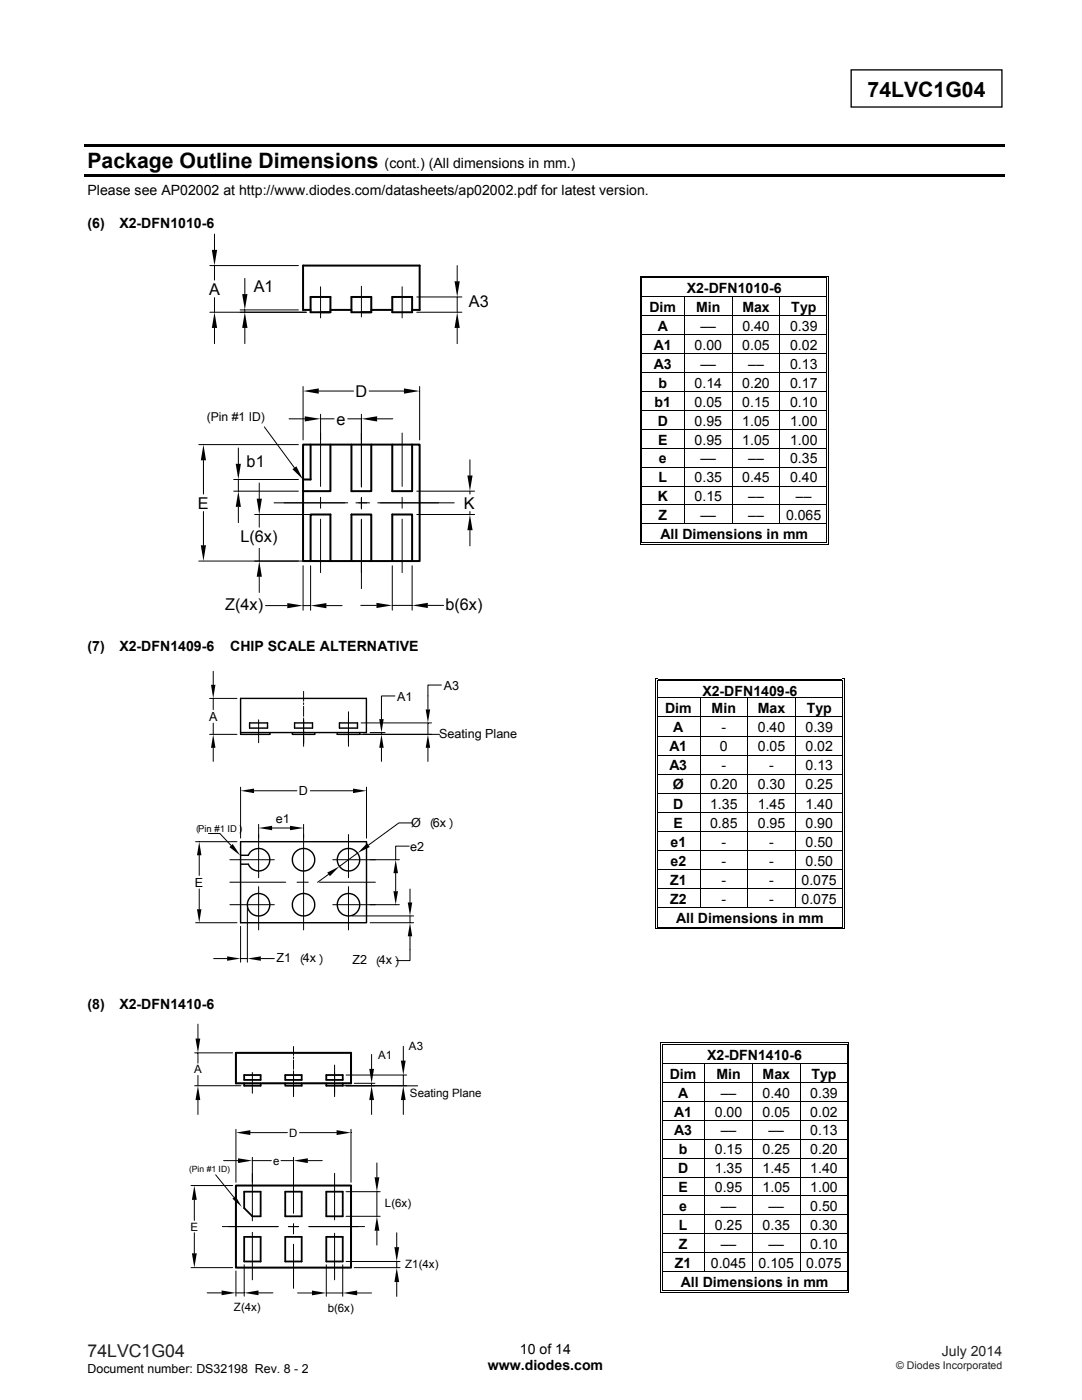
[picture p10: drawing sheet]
<svg xmlns="http://www.w3.org/2000/svg" width="216mm" height="279mm" viewBox="0 0 216 279" stroke-linecap="round" stroke-linejoin="round" font-family="sans-serif">
<path d="M169.8 13.9h30.1v7.5h-30.1z" fill="none" stroke="#000" stroke-width=".26"/>
<path d="M16.9 28.7h183.7v.6h-183.7zM16.9 34.8h183.7v.5h-183.7z" fill="#000"/>
<g fill="#fff">
<path d="M128.2 55.6h36.7v3.6h-36.7z"/>
<path d="M128.6 55.6h35.8v3.6h-35.8z"/>
</g>
<path d="M127.7 55.1h.1v.5h-.1zM127.7 55.1h.5v.1h-.5zM128 55.4h.2v.2h-.2z" fill="#000"/>
<path d="M128.2 55.1h36.7M128.2 55.5h36.7" fill="none" stroke="#000" stroke-width=".2"/>
<path d="M128.2 55.6h36.7z" fill="#fff"/>
<path d="M164.9 55.1h.5v.1h-.5zM164.9 55.4h.2v.2h-.2zM165.2 55.1h.2v.5h-.2z" fill="#000"/>
<path d="M127.8 55.6v3.6M128.1 55.6v3.6M165 55.6v3.6M165.3 55.6v3.6" fill="none" stroke="#000" stroke-width=".2"/>
<g fill="#fff">
<path d="M128.2 59.4h8.3v3.5h-8.3z"/>
<path d="M128.6 59.4h7.3v3.5h-7.3z"/>
<path d="M136.7 59.4h9.3v3.5h-9.3z"/>
<path d="M137.3 59.4h8.1v3.5h-8.1z"/>
<path d="M146.2 59.4h9.3v3.5h-9.3z"/>
<path d="M146.8 59.4h8.1v3.5h-8.1z"/>
</g>
<path d="M127.7 59.2h.1v.2h-.1zM128 59.2h.2v.2h-.2zM164.9 59.2h.2v.2h-.2zM165.2 59.2h.2v.2h-.2z" fill="#000"/>
<path d="M127.8 59.4v3.5M128.1 59.4v3.5M128.2 59.3h36.7M136.6 59.4v3.5M146.1 59.4v3.5M155.6 59.4v3.5M165 59.4v3.5M165.3 59.4v3.5" fill="none" stroke="#000" stroke-width=".2"/>
<g fill="#fff">
<path d="M128.2 63.1h8.3v3.6h-8.3z"/>
<path d="M128.6 63.1h7.3v3.6h-7.3z"/>
<path d="M136.7 63.1h9.3v3.6h-9.3z"/>
<path d="M137.3 63.1h8.1v3.6h-8.1z"/>
<path d="M146.2 63.1h9.3v3.6h-9.3z"/>
<path d="M146.8 63.1h8.1v3.6h-8.1z"/>
</g>
<path d="M127.7 62.9h.1v.2h-.1zM127.7 66.7h.1v.2h-.1zM128 62.9h.2v.2h-.2zM128 66.7h.2v.2h-.2zM164.9 62.9h.2v.2h-.2zM164.9 66.7h.2v.2h-.2zM165.2 62.9h.2v.2h-.2zM165.2 66.7h.2v.2h-.2z" fill="#000"/>
<g fill="none" stroke="#000" stroke-width=".2">
<path d="M127.8 63.1v3.6M127.8 66.9v3.6M128.1 63.1v3.6M128.1 66.9v3.6M128.2 63h36.7M128.2 66.8h36.7M136.6 63.1v3.6M136.6 66.9v3.6M146.1 63.1v3.6M146.1 66.9v3.6M155.6 63.1v3.6M155.6 66.9v3.6"/>
<path d="M165 63.1v3.6M165 66.9v3.6M165.3 63.1v3.6M165.3 66.9v3.6"/>
</g>
<g fill="#fff">
<path d="M128.2 70.7h8.3v3.6h-8.3z"/>
<path d="M128.6 70.7h7.3v3.6h-7.3z"/>
<path d="M136.7 70.7h9.3v3.6h-9.3z"/>
<path d="M137.3 70.7h8.1v3.6h-8.1z"/>
<path d="M146.2 70.7h9.3v3.6h-9.3z"/>
<path d="M146.8 70.7h8.1v3.6h-8.1z"/>
</g>
<g fill="#000">
<path d="M127.7 70.5h.1v.2h-.1zM127.7 74.3h.1v.1h-.1zM127.7 78h.1v.2h-.1zM128 70.5h.2v.2h-.2zM128 74.3h.2v.1h-.2zM128 78h.2v.2h-.2zM164.9 70.5h.2v.2h-.2zM164.9 74.3h.2v.1h-.2zM164.9 78h.2v.2h-.2zM165.2 70.5h.2v.2h-.2zM165.2 74.3h.2v.1h-.2zM165.2 78h.2v.2h-.2z"/>
<path d="M127.7 81.8h.1v.2h-.1zM127.7 85.6h.1v.2h-.1zM127.7 89.4h.1v.1h-.1zM127.7 93.2h.1v.1h-.1zM127.7 96.9h.1v.2h-.1zM128 81.8h.2v.2h-.2zM128 85.6h.2v.2h-.2zM128 89.4h.2v.1h-.2zM128 93.2h.2v.1h-.2zM128 96.9h.2v.2h-.2zM164.9 81.8h.2v.2h-.2zM164.9 85.6h.2v.2h-.2z"/>
<path d="M164.9 89.4h.2v.1h-.2zM164.9 93.2h.2v.1h-.2zM164.9 96.9h.2v.2h-.2zM165.2 81.8h.2v.2h-.2zM165.2 85.6h.2v.2h-.2zM165.2 89.4h.2v.1h-.2zM165.2 93.2h.2v.1h-.2zM165.2 96.9h.2v.2h-.2z"/>
</g>
<g fill="none" stroke="#000" stroke-width=".2">
<path d="M127.8 70.7v3.6M127.8 74.4v3.6M127.8 78.2v3.6M128.1 70.7v3.6M128.1 74.4v3.6M128.1 78.2v3.6M128.2 70.6h36.7M128.2 74.4h36.7M128.2 78.1h36.7M136.6 70.7v3.6M136.6 74.4v3.6M136.6 78.2v3.6"/>
<path d="M146.1 70.7v3.6M146.1 74.4v3.6M146.1 78.2v3.6M155.6 70.7v3.6M155.6 74.4v3.6M155.6 78.2v3.6M165 70.7v3.6M165 74.4v3.6M165 78.2v3.6M165.3 70.7v3.6M165.3 74.4v3.6M165.3 78.2v3.6"/>
<path d="M127.8 82v3.6M127.8 85.8v3.6M127.8 89.5v3.7M127.8 93.3v3.6M127.8 97.1v3.6M128.1 82v3.6M128.1 85.8v3.6M128.1 89.5v3.7M128.1 93.3v3.6M128.1 97.1v3.6M128.2 81.9h36.7M128.2 85.7h36.7"/>
<path d="M128.2 89.5h36.7M128.2 93.2h36.7M128.2 97h36.7M136.6 82v3.6M136.6 85.8v3.6M136.6 89.5v3.7M136.6 93.3v3.6M136.6 97.1v3.6M146.1 82v3.6M146.1 85.8v3.6M146.1 89.5v3.7M146.1 93.3v3.6"/>
<path d="M146.1 97.1v3.6M155.6 82v3.6M155.6 85.8v3.6M155.6 89.5v3.7M155.6 93.3v3.6M155.6 97.1v3.6M165 82v3.6M165 85.8v3.6M165 89.5v3.7M165 93.3v3.6M165 97.1v3.6M165.3 82v3.6"/>
<path d="M165.3 85.8v3.6M165.3 89.5v3.7M165.3 93.3v3.6M165.3 97.1v3.6"/>
</g>
<g fill="#fff">
<path d="M128.2 100.9h8.3v3.6h-8.3z"/>
<path d="M128.6 100.9h7.3v3.6h-7.3z"/>
<path d="M136.7 100.9h9.3v3.6h-9.3z"/>
<path d="M137.3 100.9h8.1v3.6h-8.1z"/>
<path d="M146.2 100.9h9.3v3.6h-9.3z"/>
<path d="M146.8 100.9h8.1v3.6h-8.1z"/>
</g>
<g fill="#000">
<path d="M127.7 100.7h.1v.2h-.1zM127.7 104.5h.1v.1h-.1zM127.7 108.6h.5v.2h-.5zM128 100.7h.2v.2h-.2zM128 104.5h.2v.1h-.2zM128 108.3h.2v.1h-.2zM164.9 100.7h.2v.2h-.2zM164.9 104.5h.2v.1h-.2zM164.9 108.6h.5v.2h-.5zM164.9 108.3h.2v.1h-.2zM165.2 100.7h.2v.2h-.2zM165.2 104.5h.2v.1h-.2z"/>
<path d="M165.2 108.3h.2v.5h-.2z"/>
</g>
<g fill="none" stroke="#000" stroke-width=".2">
<path d="M127.8 100.9v3.6M127.8 104.6v4.2M128.1 100.9v3.6M128.1 104.6v3.7M128.2 100.8h36.7M128.2 104.6h36.7M128.2 108.7h36.7M128.2 108.4h36.7M136.6 100.9v3.6M146.1 100.9v3.6M155.6 100.9v3.6M165 100.9v3.6"/>
<path d="M165 104.6v3.7M165.3 100.9v3.6M165.3 104.6v3.7"/>
</g>
<g fill="#fff">
<path d="M131.3 136h36.7v3.2h-36.7z"/>
<path d="M131.7 136h35.9v3.2h-35.9z"/>
</g>
<path d="M130.8 135.4h.2v.6h-.2zM130.8 135.4h.5v.2h-.5zM131.1 135.8h.2v.2h-.2zM131.1 135.8h.2v.1h-.2z" fill="#000"/>
<path d="M131.3 135.5h36.7M131.3 135.8h36.7" fill="none" stroke="#000" stroke-width=".2"/>
<path d="M131.3 135.9l36.7 .1z" fill="#fff"/>
<path d="M168 135.4h.5v.2h-.5zM168 135.8h.2v.2h-.2zM168 135.8h.2v.1h-.2zM168.3 135.4h.2v.6h-.2z" fill="#000"/>
<path d="M130.9 136v3.2M131.2 136v3.2M168.1 136v3.2M168.4 136v3.2" fill="none" stroke="#000" stroke-width=".2"/>
<g fill="#fff">
<path d="M131.3 139.4h8.3v3.6h-8.3z"/>
<path d="M131.7 139.4h7.3v3.6h-7.3z"/>
<path d="M139.8 139.4h9.3v3.6h-9.3z"/>
<path d="M140.4 139.4h8.1v3.6h-8.1z"/>
<path d="M149.3 139.4h9.3v3.6h-9.3z"/>
<path d="M149.9 139.4h8.1v3.6h-8.1z"/>
</g>
<path d="M130.8 139.2h.2v.2h-.2zM131.1 139.2h.2v.2h-.2zM168 139.2h.2v.2h-.2zM168.3 139.2h.2v.2h-.2z" fill="#000"/>
<path d="M130.9 139.4v3.6M131.2 139.4v3.6M131.3 139.3h36.7M139.7 139.4v3.6M149.2 139.4v3.6M158.7 139.4v3.6M168.1 139.4v3.6M168.4 139.4v3.6" fill="none" stroke="#000" stroke-width=".2"/>
<g fill="#fff">
<path d="M131.3 143.2h8.3v3.6h-8.3z"/>
<path d="M131.7 143.2h7.3v3.6h-7.3z"/>
<path d="M139.8 143.2h9.3v3.6h-9.3z"/>
<path d="M140.4 143.2h8.1v3.6h-8.1z"/>
<path d="M149.3 143.2h9.3v3.6h-9.3z"/>
<path d="M149.9 143.2h8.1v3.6h-8.1z"/>
</g>
<g fill="#000">
<path d="M130.8 143h.2v.2h-.2zM130.8 146.8h.2v.2h-.2zM130.8 150.6h.2v.2h-.2zM130.8 154.4h.2v.2h-.2zM130.8 158.2h.2v.2h-.2zM131.1 143h.2v.2h-.2zM131.1 146.8h.2v.2h-.2zM131.1 150.6h.2v.2h-.2zM131.1 154.4h.2v.2h-.2zM131.1 158.2h.2v.2h-.2zM168 143h.2v.2h-.2zM168 146.8h.2v.2h-.2z"/>
<path d="M168 150.6h.2v.2h-.2zM168 154.4h.2v.2h-.2zM168 158.2h.2v.2h-.2zM168.3 143h.2v.2h-.2zM168.3 146.8h.2v.2h-.2zM168.3 150.6h.2v.2h-.2zM168.3 154.4h.2v.2h-.2zM168.3 158.2h.2v.2h-.2z"/>
</g>
<g fill="none" stroke="#000" stroke-width=".2">
<path d="M130.9 143.2v3.6M130.9 147v3.6M130.9 150.8v3.6M130.9 154.6v3.6M130.9 158.4v3.7M131.2 143.2v3.6M131.2 147v3.6M131.2 150.8v3.6M131.2 154.6v3.6M131.2 158.4v3.7M131.3 143.1h36.7M131.3 146.9h36.7"/>
<path d="M131.3 150.7h36.7M131.3 154.5h36.7M131.3 158.3h36.7M139.7 143.2v3.6M139.7 147v3.6M139.7 150.8v3.6M139.7 154.6v3.6M139.7 158.4v3.7M149.2 143.2v3.6M149.2 147v3.6M149.2 150.8v3.6M149.2 154.6v3.6"/>
<path d="M149.2 158.4v3.7M158.7 143.2v3.6M158.7 147v3.6M158.7 150.8v3.6M158.7 154.6v3.6M158.7 158.4v3.7M168.1 143.2v3.6M168.1 147v3.6M168.1 150.8v3.6M168.1 154.6v3.6M168.1 158.4v3.7M168.4 143.2v3.6"/>
<path d="M168.4 147v3.6M168.4 150.8v3.6M168.4 154.6v3.6M168.4 158.4v3.7"/>
</g>
<g fill="#fff">
<path d="M131.3 162.2h8.3v3.7h-8.3z"/>
<path d="M131.7 162.2h7.3v3.7h-7.3z"/>
<path d="M139.8 162.2h9.3v3.7h-9.3z"/>
<path d="M140.4 162.2h8.1v3.7h-8.1z"/>
<path d="M149.3 162.2h9.3v3.7h-9.3z"/>
<path d="M149.9 162.2h8.1v3.7h-8.1z"/>
</g>
<path d="M130.8 162.1h.2v.1h-.2zM130.8 165.9h.2v.1h-.2zM131.1 162.1h.2v.1h-.2zM131.1 165.9h.2v.1h-.2zM168 162.1h.2v.1h-.2zM168 165.9h.2v.1h-.2zM168.3 162.1h.2v.1h-.2zM168.3 165.9h.2v.1h-.2z" fill="#000"/>
<g fill="none" stroke="#000" stroke-width=".2">
<path d="M130.9 162.2v3.7M130.9 166v3.7M131.2 162.2v3.7M131.2 166v3.7M131.3 162.1h36.7M131.3 165.9h36.7M139.7 162.2v3.7M139.7 166v3.7M149.2 162.2v3.7M149.2 166v3.7M158.7 162.2v3.7M158.7 166v3.7"/>
<path d="M168.1 162.2v3.7M168.1 166v3.7M168.4 162.2v3.7M168.4 166v3.7"/>
</g>
<g fill="#fff">
<path d="M131.3 169.8h8.3v3.7h-8.3z"/>
<path d="M131.7 169.8h7.3v3.7h-7.3z"/>
<path d="M139.8 169.8h9.3v3.7h-9.3z"/>
<path d="M140.4 169.8h8.1v3.7h-8.1z"/>
<path d="M149.3 169.8h9.3v3.7h-9.3z"/>
<path d="M149.9 169.8h8.1v3.7h-8.1z"/>
</g>
<path d="M130.8 169.7h.2v.1h-.2zM131.1 169.7h.2v.1h-.2zM168 169.7h.2v.1h-.2zM168.3 169.7h.2v.1h-.2z" fill="#000"/>
<path d="M130.9 169.8v3.7M131.2 169.8v3.7M131.3 169.8h36.7M139.7 169.8v3.7M149.2 169.8v3.7M158.7 169.8v3.7M168.1 169.8v3.7M168.4 169.8v3.7" fill="none" stroke="#000" stroke-width=".2"/>
<g fill="#fff">
<path d="M131.3 173.7h8.3v3.6h-8.3z"/>
<path d="M131.7 173.7h7.3v3.6h-7.3z"/>
<path d="M139.8 173.7h9.3v3.6h-9.3z"/>
<path d="M140.4 173.7h8.1v3.6h-8.1z"/>
<path d="M149.3 173.7h9.3v3.6h-9.3z"/>
<path d="M149.9 173.7h8.1v3.6h-8.1z"/>
</g>
<path d="M130.8 173.5h.2v.2h-.2zM131.1 173.5h.2v.2h-.2zM168 173.5h.2v.2h-.2zM168.3 173.5h.2v.2h-.2z" fill="#000"/>
<path d="M130.9 173.7v3.6M131.2 173.7v3.6M131.3 173.6h36.7M139.7 173.7v3.6M149.2 173.7v3.6M158.7 173.7v3.6M168.1 173.7v3.6M168.4 173.7v3.6" fill="none" stroke="#000" stroke-width=".2"/>
<g fill="#fff">
<path d="M131.3 177.5h8.3v3.6h-8.3z"/>
<path d="M131.7 177.5h7.3v3.6h-7.3z"/>
<path d="M139.8 177.5h9.3v3.6h-9.3z"/>
<path d="M140.4 177.5h8.1v3.6h-8.1z"/>
<path d="M149.3 177.5h9.3v3.6h-9.3z"/>
<path d="M149.9 177.5h8.1v3.6h-8.1z"/>
</g>
<g fill="#000">
<path d="M130.8 177.3h.2v.2h-.2zM131.1 177.3h.2v.2h-.2zM168 177.3h.2v.2h-.2zM168.3 177.3h.2v.2h-.2zM130.8 181.1h.2v.2h-.2zM130.8 185.3h.5v.1h-.5zM131.1 181.1h.2v.2h-.2zM131.1 184.9h.2v.2h-.2zM168 181.1h.2v.2h-.2zM168 185.3h.5v.1h-.5zM168 184.9h.2v.2h-.2zM168.3 181.1h.2v.2h-.2z"/>
<path d="M168.3 184.9h.2v.5h-.2z"/>
</g>
<g fill="none" stroke="#000" stroke-width=".2">
<path d="M130.9 177.5v3.6M131.2 177.5v3.6M131.3 177.4h36.7M139.7 177.5v3.6M149.2 177.5v3.6M158.7 177.5v3.6M168.1 177.5v3.6M168.4 177.5v3.6M130.9 181.3v4.1M131.2 181.3v3.6M131.3 181.2h36.7M131.3 185.4h36.7"/>
<path d="M131.3 185h36.7M168.1 181.3v3.6M168.4 181.3v3.6"/>
</g>
<g fill="#fff">
<path d="M132.2 208.6h36.8v3.6h-36.8z"/>
<path d="M132.7 208.6h35.8v3.6h-35.8z"/>
</g>
<path d="M131.7 208h.2v.6h-.2zM131.7 208h.5v.2h-.5zM132.1 208.4h.1v.2h-.1z" fill="#000"/>
<path d="M132.2 208.1h36.8M132.2 208.5h36.8" fill="none" stroke="#000" stroke-width=".2"/>
<path d="M132.2 208.6h36.8z" fill="#fff"/>
<path d="M169 208h.5v.2h-.5zM169 208.4h.1v.2h-.1zM169.3 208h.2v.6h-.2z" fill="#000"/>
<path d="M131.8 208.6v3.6M132.2 208.6v3.6M169 208.6v3.6M169.4 208.6v3.6" fill="none" stroke="#000" stroke-width=".2"/>
<g fill="#fff">
<path d="M132.2 212.3h8.3v3.6h-8.3z"/>
<path d="M132.7 212.3h7.2v3.6h-7.2z"/>
<path d="M140.7 212.3h9.4v3.6h-9.4z"/>
<path d="M141.3 212.3h8.2v3.6h-8.2z"/>
<path d="M150.2 212.3h9.4v3.6h-9.4z"/>
<path d="M150.9 212.3h8.1v3.6h-8.1z"/>
</g>
<path d="M131.7 212.2h.2v.1h-.2zM132.1 212.2h.1v.1h-.1zM169 212.2h.1v.1h-.1zM169.3 212.2h.2v.1h-.2z" fill="#000"/>
<path d="M131.8 212.3v3.6M132.2 212.3v3.6M132.2 212.3h36.8M140.6 212.3v3.6M150.2 212.3v3.6M159.7 212.3v3.6M169 212.3v3.6M169.4 212.3v3.6" fill="none" stroke="#000" stroke-width=".2"/>
<g fill="#fff">
<path d="M132.2 216.1h8.3v3.6h-8.3z"/>
<path d="M132.7 216.1h7.2v3.6h-7.2z"/>
<path d="M140.7 216.1h9.4v3.6h-9.4z"/>
<path d="M141.3 216.1h8.2v3.6h-8.2z"/>
<path d="M150.2 216.1h9.4v3.6h-9.4z"/>
<path d="M150.9 216.1h8.1v3.6h-8.1z"/>
</g>
<path d="M131.7 215.9h.2v.2h-.2zM131.7 219.7h.2v.2h-.2zM132.1 215.9h.1v.2h-.1zM132.1 219.7h.1v.2h-.1zM169 215.9h.1v.2h-.1zM169 219.7h.1v.2h-.1zM169.3 215.9h.2v.2h-.2zM169.3 219.7h.2v.2h-.2z" fill="#000"/>
<g fill="none" stroke="#000" stroke-width=".2">
<path d="M131.8 216.1v3.6M131.8 219.9v3.6M132.2 216.1v3.6M132.2 219.9v3.6M132.2 216h36.8M132.2 219.8h36.8M140.6 216.1v3.6M140.6 219.9v3.6M150.2 216.1v3.6M150.2 219.9v3.6M159.7 216.1v3.6M159.7 219.9v3.6"/>
<path d="M169 216.1v3.6M169 219.9v3.6M169.4 216.1v3.6M169.4 219.9v3.6"/>
</g>
<g fill="#fff">
<path d="M132.2 223.7h8.3v3.6h-8.3z"/>
<path d="M132.7 223.7h7.2v3.6h-7.2z"/>
<path d="M140.7 223.7h9.4v3.6h-9.4z"/>
<path d="M141.3 223.7h8.2v3.6h-8.2z"/>
<path d="M150.2 223.7h9.4v3.6h-9.4z"/>
<path d="M150.9 223.7h8.1v3.6h-8.1z"/>
</g>
<g fill="#000">
<path d="M131.7 223.5h.2v.2h-.2zM131.7 227.3h.2v.1h-.2zM131.7 231.1h.2v.1h-.2zM131.7 234.8h.2v.2h-.2zM131.7 238.6h.2v.2h-.2zM132.1 223.5h.1v.2h-.1zM132.1 227.3h.1v.1h-.1zM132.1 231.1h.1v.1h-.1zM132.1 234.8h.1v.2h-.1zM132.1 238.6h.1v.2h-.1zM169 223.5h.1v.2h-.1zM169 227.3h.1v.1h-.1z"/>
<path d="M169 231.1h.1v.1h-.1zM169 234.8h.1v.2h-.1zM169 238.6h.1v.2h-.1zM169.3 223.5h.2v.2h-.2zM169.3 227.3h.2v.1h-.2zM169.3 231.1h.2v.1h-.2zM169.3 234.8h.2v.2h-.2zM169.3 238.6h.2v.2h-.2zM131.7 242.4h.2v.1h-.2zM132.1 242.4h.1v.1h-.1zM169 242.4h.1v.1h-.1zM169.3 242.4h.2v.1h-.2z"/>
</g>
<g fill="none" stroke="#000" stroke-width=".2">
<path d="M131.8 223.7v3.6M131.8 227.4v3.7M131.8 231.2v3.6M131.8 235v3.6M131.8 238.8v3.6M132.2 223.7v3.6M132.2 227.4v3.7M132.2 231.2v3.6M132.2 235v3.6M132.2 238.8v3.6M132.2 223.6h36.8M132.2 227.4h36.8"/>
<path d="M132.2 231.1h36.8M132.2 234.9h36.8M132.2 238.7h36.8M140.6 223.7v3.6M140.6 227.4v3.7M140.6 231.2v3.6M140.6 235v3.6M140.6 238.8v3.6M150.2 223.7v3.6M150.2 227.4v3.7M150.2 231.2v3.6M150.2 235v3.6"/>
<path d="M150.2 238.8v3.6M159.7 223.7v3.6M159.7 227.4v3.7M159.7 231.2v3.6M159.7 235v3.6M159.7 238.8v3.6M169 223.7v3.6M169 227.4v3.7M169 231.2v3.6M169 235v3.6M169 238.8v3.6M169.4 223.7v3.6"/>
<path d="M169.4 227.4v3.7M169.4 231.2v3.6M169.4 235v3.6M169.4 238.8v3.6M131.8 242.5v3.6M132.2 242.5v3.6M132.2 242.5h36.8M140.6 242.5v3.6M150.2 242.5v3.6M159.7 242.5v3.6M169 242.5v3.6M169.4 242.5v3.6"/>
</g>
<g fill="#fff">
<path d="M132.2 246.3h8.3v3.6h-8.3z"/>
<path d="M132.7 246.3h7.2v3.6h-7.2z"/>
<path d="M140.7 246.3h9.4v3.6h-9.4z"/>
<path d="M141.3 246.3h8.2v3.6h-8.2z"/>
<path d="M150.2 246.3h9.4v3.6h-9.4z"/>
<path d="M150.9 246.3h8.1v3.6h-8.1z"/>
</g>
<path d="M131.7 246.1h.2v.2h-.2zM132.1 246.1h.1v.2h-.1zM169 246.1h.1v.2h-.1zM169.3 246.1h.2v.2h-.2z" fill="#000"/>
<path d="M131.8 246.3v3.6M132.2 246.3v3.6M132.2 246.2h36.8M140.6 246.3v3.6M150.2 246.3v3.6M159.7 246.3v3.6M169 246.3v3.6M169.4 246.3v3.6" fill="none" stroke="#000" stroke-width=".2"/>
<g fill="#fff">
<path d="M132.2 250.1h8.3v3.6h-8.3z"/>
<path d="M132.7 250.1h7.2v3.6h-7.2z"/>
<path d="M140.7 250.1h9.4v3.6h-9.4z"/>
<path d="M141.3 250.1h8.2v3.6h-8.2z"/>
<path d="M150.2 250.1h9.4v3.6h-9.4z"/>
<path d="M150.9 250.1h8.1v3.6h-8.1z"/>
</g>
<g fill="#000">
<path d="M131.7 249.9h.2v.2h-.2zM131.7 253.7h.2v.2h-.2zM131.7 257.8h.5v.2h-.5zM132.1 249.9h.1v.2h-.1zM132.1 253.7h.1v.2h-.1zM132.1 257.5h.1v.2h-.1zM169 249.9h.1v.2h-.1zM169 253.7h.1v.2h-.1zM169 257.8h.5v.2h-.5zM169 257.5h.1v.2h-.1zM169.3 249.9h.2v.2h-.2zM169.3 253.7h.2v.2h-.2z"/>
<path d="M169.3 257.5h.2v.5h-.2z"/>
</g>
<g fill="none" stroke="#000" stroke-width=".2">
<path d="M41.9 53h17.6M42.8 46.7v3.2M42.8 53v2.9M42.8 59.4v2.9M48.9 55.6v3.1M64 57.2v6.2M72.1 57.1v6.1M80.2 57.2v6.2M83.2 59.3h9M91.2 53v3.1M91.2 59.3v3M41.9 62.3h19.3"/>
<path d="M42.8 65.4v3.2M47.9 61.8h11.6M48.9 61.8v.5M48.9 65.4v3.2M60.5 77.1v10.7M63.6 78h6.9M73.7 78h6.9M83.2 62.3h9M83.7 77.1v10.7M91.2 65.4v3.2M39.7 88.7h19.8M40.6 91.9v6.7"/>
<path d="M46.6 98h12.9M46.6 95.7h12.9M47.6 89.4v3.2M47.6 95.7v2.3M51.7 96.4v3.1M52.7 85.2l6.1 8.2M57.7 83.6h3.1M64 99.3v2.1M64 82.7v14.4M64 83.6h2.7M69.4 83.6h2.7M72.1 99.3v2.3"/>
<path d="M72.1 82.7v14.5M75.2 83.6h3.2M80.2 86.4v10.7M80.2 99.3v2.1M83.2 98h11.5M93.8 91.8v3.1M93.8 98v.6M39.7 112h23.5M40.6 102.1v6.7M47.6 101.2v3.1M50.8 102.7h12.2M51.7 102.7v2.5"/>
<path d="M51.7 109.4v2.6M51.7 115.1v3.1M54.7 100.4h14.7M60.5 112.9v8.9M62 112.9v8.9M64 103.6v10.7M71 100.4h2.7M72.1 103.6v13.9M75.4 100.4h15.2M78.3 112.9v8.9M80.2 103.6v10.7M82.2 112.9v8.9"/>
<path d="M83.2 102.7h11.5M93.8 102.1v.6M93.8 105.8v3.1M41.8 139.4h5.5M42.5 134v2.7M42.5 139.4v2.2M53 120.9h4.3M60.5 120.9h1.5M60.6 138v1.9M65.1 120.9h3.2M72 120.8h3.1M78.3 120.8h3.9"/>
<path d="M78.8 138.9h-2.7v4.6M85.4 120.8h3.1M88.1 136.7h-2.7v4.9M41.8 146.6h5.5M42.5 144.3v2.3M42.5 149.2v2.8M48 157.1v10.2M50.7 157.8h8.5M51.6 143.7v4.5M60.6 140.3v.3M60.6 140.9v2.1M60.6 143.3v5.6"/>
<path d="M61.9 157.8h8.5M69.5 142v6.9M71.8 146.6h15.9M72.1 144.3h14M73.1 157.1v10.2M73.9 146.2h2.9M76.1 146.2v.4M76.1 149.2v2.8M85.4 144.3v2.3M85.4 149.2v2.8M39 168h8.3M39.8 170.7v4"/>
<path d="M39.8 177.4v4.1M41.6 166.3h2.3l2.2 2.4M45.9 176.1h11.1M45.9 171.6h8.8M51.6 164.5v10.7M51.6 177v8.6M54.3 165.2h3.6M59.3 176.1h2.2M60.6 164.5v21.1M63.8 176.1h11.1M65.6 174.5l-2.2 1.6M66.4 171.6h13.3"/>
<path d="M69.5 166.5v8.7M69.5 177v8.6M71.4 170.2l-3.7 2.7M79 174.3v3.6M81.7 168.9h-2.7v2.7M81.8 177.4v2.7M82.3 164.2h-2.7l-6.1 4.5M39 184.1h8.3M42.6 191.3h2.7M45.9 180.6h8.8M48 191.3h1.4M48 184.9v7.1"/>
<path d="M49.4 181.3v10.7M52 191.3h2.7M66.4 180.6h13.3M70.3 182.8h12.2M73.9 184.1h8.6M81.8 186.9v4.8h-2.7M81.8 182.8v1.4M38.8 216.7h9.3M38.8 210.1h7.6M39.5 204.4v2.9M39.5 210.1v2.1M39.5 214.6v2.1"/>
<path d="M39.5 219.5v2.9M50.4 214v4.2M58.6 208.9v1.7M58.6 210.9v.3M58.6 211.5v1.9M58.6 213.7v5.2M66.8 212.6v6.3M68.4 216.7h14.9M69 214.5h12.1M70.7 216.2h4.1M74.1 210.4v2.9M74.1 216.2v.5"/>
<path d="M74.1 219.5v2.9M80.5 208.8v2.9M80.5 214.5v2.2M80.5 219.5v2.9M38.1 236.6h8.3M38.8 239.5v4.1M43 234.5l3.7 4.5M44.6 231.6h2.9M47.1 225.4v10.5M50 226h7.3M50.4 231.6h3.7M50.4 231v12.6"/>
<path d="M56.1 231.6h2.5M58.6 231v11.1M59.8 226h7.4M61.4 231.6h2.9M66.8 234.2v9.3M69 237.8h6.9M70 225.4v10.5M75.2 232.1v2.9M75.2 237.8v4.9M38.1 253h8.3M38.8 246v4.1M41.3 258h2.9"/>
<path d="M44.4 244.8h11.1M47.1 253.6v5.1M47.1 258h1.6M48.7 252.4v6.3M50.4 245.9v9.5M51.6 258h2.9M57.5 244.8h2.1M58.6 244.2v2.1M58.6 248.3v8.8M59.4 258h2.9M61.6 244.8h11.1M65.1 252.4v6.3"/>
<path d="M65.1 258h3.3M66.8 246.1v9.3M68.4 252.4v6.3M69 242.7h6.9M69 251.8h10.8M70.7 253h9.1M71.3 258h2.8M75.2 245.6v2.9M79.2 246v2.9M79.2 251.8v1.2M79.2 255.9v2.8M131.8 250.1v3.6"/>
<path d="M131.8 253.9v4.1M132.2 250.1v3.6M132.2 253.9v3.6M132.2 250h36.8M132.2 253.8h36.8M132.2 257.9h36.8M132.2 257.6h36.8M140.6 250.1v3.6M150.2 250.1v3.6M159.7 250.1v3.6M169 250.1v3.6M169 253.9v3.6"/>
<path d="M169.4 250.1v3.6M169.4 253.9v3.6"/>
</g>
<g fill="#000">
<path d="M42.3 49.9h1l-.5 3.1zM48.3 58.7h1.1l-.5 3.1zM90.7 56.1h1l-.5 3.2zM42.8 62.3l.5 3.1h-1zM48.9 62.3l.5 3.1h-1.1zM60.5 78l3.1-.5v1.1zM80.6 77.5l3.1 .5-3.1 .6zM91.2 62.3l.5 3.1h-1zM40.6 88.7l.5 3.2h-1zM47 92.6h1.1l-.5 3.1zM51.2 99.5h1.1l-.6 3.2zM58.4 93.6l.7-.5 1.4 2.6z"/>
<path d="M60.8 83.1l3.2 .5-3.2 .5zM72.1 83.6l3.1-.5v1zM93.3 94.9h1l-.5 3.1zM40.1 108.8h1l-.5 3.2zM47.6 98l.5 3.2h-1.1zM51.7 112l.6 3.1h-1.1zM93.8 102.7l.5 3.1h-1zM42.1 136.7h.9l-.5 2.7zM57.3 120.4l3.2 .5-3.2 .5zM62 120.9l3.1-.5v1zM75.1 120.3l3.2 .5-3.2 .5zM82.2 120.8l3.2-.5v1z"/>
<path d="M42.5 146.6l.5 2.6h-.9zM48 157.8l2.7-.4v.9zM70.4 157.4l2.7 .4-2.7 .5zM76.1 146.6l.5 2.6h-.9zM75.7 143.5h.9l-.5 2.7zM85.4 146.6l.4 2.6h-.9zM84.9 141.6h.9l-.4 2.7zM39.8 168l.4 2.7h-.9zM45.8 169.1l.6-.7 1.5 2.3zM51.6 165.2l2.7-.4v.9zM57.9 164.8l2.7 .4-2.7 .5zM65.3 174.1l2.4-1.2-1.9 2z"/>
<path d="M73.3 168.3l.5 .7-2.4 1.2zM79 171.6l.4 2.7h-.9zM78.5 177.9h.9l-.4 2.7zM39.3 181.5h.9l-.4 2.7zM45.3 190.9l2.7 .4-2.7 .4zM49.4 191.3l2.6-.4v.8zM81.4 180.1h.9l-.5 2.7zM81.8 184.1l.5 2.8h-.9zM39.5 216.7l.5 2.8h-1zM39 207.3h1l-.5 2.8zM74.1 216.7l.5 2.8h-.9zM73.7 213.3h.9l-.5 2.9z"/>
<path d="M80.5 216.7l.4 2.8h-.9zM80 211.7h.9l-.4 2.8zM38.8 236.6l.5 2.9h-1zM46.4 239.2l.6-.5 1.3 2.2zM47.5 231.2l2.9 .4-2.9 .5zM47.1 226l2.9-.4v.9zM58.6 231.6l2.8-.4v.9zM67.2 225.6l2.8 .4-2.8 .5zM74.7 234.9h1l-.5 2.9zM38.3 250.1h1l-.5 2.9zM44.2 257.5l2.9 .5-2.9 .5zM48.7 258l2.9-.5v1z"/>
<path d="M62.3 257.6l2.8 .4-2.8 .5zM68.4 258l2.9-.4v.9zM75.2 242.7l.5 2.9h-1zM79.2 253l.5 2.9h-1zM78.7 248.9h1l-.5 2.9z"/>
</g>
<g fill="none" stroke="#000" stroke-width=".4">
<path d="M62 59.3h3.9v3h-3.9zM70.1 59.3h4v3h-4zM78.3 59.3h3.9v3h-3.9zM62 61.8h-1.5v-8.8h23.2v8.8h-1.5M65.9 61.8h4.2M74.1 61.8h4.2M60.5 88.7h23.2v23.3h-23.2zM62 88.7v7h-1.5M65.9 88.7v9.3h-5.4M70.1 88.7v9.3h4v-9.3M78.3 88.7v9.3h3.9v-9.3M65.9 112v-9.3h-3.9v9.3"/>
<path d="M70.1 112v-9.3h4v9.3M78.3 112v-9.3h3.9v9.3M47.1 210.1h22.9v6.1h-22.9zM47.1 236.6h22.9v16.4h-22.9z"/>
</g>
<path d="M48.7 214.5h3.3v1h-3.3zM48.7 216.2v.5h3.3v-.5M56.9 214.5h3.3v1h-3.3zM56.9 216.2v.5h3.3v-.5M65.1 214.5h3.3v1h-3.3zM65.1 216.2v.5h3.3v-.5M48.7 237.8h3.3v4.9h-1.6l-1.7-1.6zM56.9 237.8h3.3v4.9h-3.3zM65.1 237.8h3.3v4.9h-3.3zM48.7 246.8h3.3v5h-3.3zM56.9 246.8h3.3v5h-3.3zM65.1 246.8h3.3v5h-3.3z" fill="none" stroke="#000" stroke-width=".36"/>
<g fill="none" stroke="#000" stroke-width=".28">
<path d="M49.8 144.3h3.6v1h-3.6zM53.8 146.2v.4h-5.8v-7.2h25.1v6.8h-25.1M58.3 146.2v.4h4.5v-.4M58.8 144.3h3.6v1h-3.6zM67.3 146.2v.4h4.5v-.4M67.7 144.3h3.6v1h-3.6zM48 168h25.1v16.1h-25.1zM48 170.7h1.6a2.23 2.23 0 0 1 3.4-.9 2.23 2.23 0 0 1 0 3.5 2.23 2.23 0 0 1-3.4-.8h-1.6"/>
<circle cx="60.6" cy="171.6" r="2.24"/>
<circle cx="69.5" cy="171.6" r="2.25"/>
<circle cx="51.6" cy="180.6" r="2.25"/>
<circle cx="60.6" cy="180.6" r="2.25"/>
<circle cx="69.5" cy="180.6" r="2.25"/>
</g>
<g font-size="4.2">
<text x="173.1" y="19.3">74LVC1G04</text>
<text x="17.5" y="33.6">Package Outline Dimensions</text>
</g>
<text font-size="3.5" fill="#231f20" x="17.5" y="270.9">74LVC1G04</text>
<g font-size="3.2">
<text x="41.7" y="58.8">A</text>
<text x="50.7" y="58.3">A1</text>
<text x="93.6" y="61.3">A3</text>
<text x="70.9" y="79.2">D</text>
<text x="67.1" y="84.8">e</text>
<text x="49.2" y="93.2">b1</text>
<text x="39.5" y="101.5">E</text>
<text x="92.6" y="101.5">K</text>
<text x="48" y="108.2">L(6x)</text>
<text x="44.9" y="121.7">Z(4x)</text>
<text x="88.9" y="121.7">b(6x)</text>
</g>
<g font-size="2.8">
<text x="76.8" y="33.6">(cont.) (All dimensions in mm.)</text>
<text x="17.5" y="39">Please see AP02002 at http://www.diodes.com/datasheets/ap02002.pdf for latest version.</text>
<text x="17.5" y="45.5">(6)</text>
<text x="23.8" y="45.5">X2-DFN1010-6</text>
<text x="137" y="58.5">X2-DFN1010-6</text>
<text x="129.6" y="62.3">Dim</text>
<text x="138.9" y="62.3">Min</text>
<text x="148.1" y="62.3">Max</text>
<text x="157.9" y="62.3">Typ</text>
<text x="130.5" y="69.8">A1</text>
<text x="131.2" y="66.1">A</text>
<text x="138.6" y="69.8">0.00</text>
<text x="139.8" y="66.1">––</text>
<text x="148.1" y="69.8">0.05</text>
<text x="148.1" y="66.1">0.40</text>
<text x="157.6" y="69.8">0.02</text>
<text x="157.6" y="66.1">0.39</text>
<text x="130.5" y="73.6">A3</text>
<text x="131.4" y="77.4">b</text>
<text x="138.6" y="77.4">0.14</text>
<text x="139.8" y="73.6">––</text>
<text x="148.1" y="77.4">0.20</text>
<text x="149.3" y="73.6">––</text>
<text x="157.6" y="77.4">0.17</text>
<text x="157.6" y="73.6">0.13</text>
<text x="130.6" y="81.2">b1</text>
<text x="138.6" y="81.2">0.05</text>
<text x="148.1" y="81.2">0.15</text>
<text x="157.6" y="81.2">0.10</text>
<text x="131.2" y="84.9">D</text>
<text x="131.3" y="88.7">E</text>
<text x="138.6" y="84.9">0.95</text>
<text x="138.6" y="88.7">0.95</text>
<text x="148.1" y="84.9">1.05</text>
<text x="148.1" y="88.7">1.05</text>
<text x="157.6" y="84.9">1.00</text>
<text x="157.6" y="88.7">1.00</text>
<text x="131.5" y="92.5">e</text>
<text x="139.8" y="92.5">––</text>
<text x="149.3" y="92.5">––</text>
<text x="157.6" y="92.5">0.35</text>
<text x="131.2" y="100">K</text>
<text x="131.4" y="96.3">L</text>
<text x="138.6" y="100">0.15</text>
<text x="138.6" y="96.3">0.35</text>
<text x="148.1" y="96.3">0.45</text>
<text x="149.3" y="100">––</text>
<text x="157.6" y="96.3">0.40</text>
<text x="158.8" y="100">––</text>
<text x="131.4" y="103.8">Z</text>
<text x="131.8" y="107.6">All Dimensions in mm</text>
<text x="139.8" y="103.8">––</text>
<text x="149.3" y="103.8">––</text>
<text x="156.8" y="103.8">0.065</text>
<text x="17.5" y="129.9">(7)</text>
<text x="23.8" y="129.9">X2-DFN1409-6</text>
<text x="45.9" y="129.9">CHIP SCALE ALTERNATIVE</text>
<text x="132.7" y="142.3">Dim</text>
<text x="140.1" y="138.9">X2-DFN1409-6</text>
<text x="142" y="142.3">Min</text>
<text x="151.2" y="142.3">Max</text>
<text x="161" y="142.3">Typ</text>
<text x="133.6" y="149.9">A1</text>
<text x="134.3" y="146.1">A</text>
<text x="143.6" y="149.9">0</text>
<text x="144" y="146.1">-</text>
<text x="151.2" y="149.9">0.05</text>
<text x="151.2" y="146.1">0.40</text>
<text x="160.7" y="149.9">0.02</text>
<text x="160.7" y="146.1">0.39</text>
<text x="133.6" y="153.7">A3</text>
<text x="144" y="153.7">-</text>
<text x="153.5" y="153.7">-</text>
<text x="160.7" y="153.7">0.13</text>
<text x="134.3" y="157.5">Ø</text>
<text x="134.3" y="161.4">D</text>
<text x="141.7" y="161.4">1.35</text>
<text x="141.7" y="157.5">0.20</text>
<text x="151.2" y="161.4">1.45</text>
<text x="151.2" y="157.5">0.30</text>
<text x="160.7" y="161.4">1.40</text>
<text x="160.7" y="157.5">0.25</text>
<text x="134.4" y="165.2">E</text>
<text x="141.7" y="165.2">0.85</text>
<text x="151.2" y="165.2">0.95</text>
<text x="160.7" y="165.2">0.90</text>
<text x="133.8" y="169">e1</text>
<text x="133.8" y="172.8">e2</text>
<text x="144" y="169">-</text>
<text x="144" y="172.8">-</text>
<text x="153.5" y="172.8">-</text>
<text x="153.5" y="169">-</text>
<text x="160.7" y="172.8">0.50</text>
<text x="160.7" y="169">0.50</text>
<text x="133.7" y="176.6">Z1</text>
<text x="144" y="176.6">-</text>
<text x="153.5" y="176.6">-</text>
<text x="159.9" y="176.6">0.075</text>
<text x="133.7" y="180.4">Z2</text>
<text x="134.9" y="184.2">All Dimensions in mm</text>
<text x="144" y="180.4">-</text>
<text x="153.5" y="180.4">-</text>
<text x="159.9" y="180.4">0.075</text>
<text x="17.5" y="201.3">(8)</text>
<text x="23.8" y="201.3">X2-DFN1410-6</text>
<text x="133.6" y="215.3">Dim</text>
<text x="141.1" y="211.5">X2-DFN1410-6</text>
<text x="142.9" y="215.3">Min</text>
<text x="152.2" y="215.3">Max</text>
<text x="161.9" y="215.3">Typ</text>
<text x="135.3" y="219.1">A</text>
<text x="143.8" y="219.1">––</text>
<text x="152.2" y="219.1">0.40</text>
<text x="161.7" y="219.1">0.39</text>
<text x="134.5" y="222.8">A1</text>
<text x="134.5" y="226.6">A3</text>
<text x="142.6" y="222.8">0.00</text>
<text x="143.8" y="226.6">––</text>
<text x="152.2" y="222.8">0.05</text>
<text x="153.3" y="226.6">––</text>
<text x="161.7" y="222.8">0.02</text>
<text x="161.7" y="226.6">0.13</text>
<text x="135.4" y="230.4">b</text>
<text x="142.6" y="230.4">0.15</text>
<text x="152.2" y="230.4">0.25</text>
<text x="161.7" y="230.4">0.20</text>
<text x="135.3" y="234.2">D</text>
<text x="135.4" y="237.9">E</text>
<text x="142.6" y="234.2">1.35</text>
<text x="142.6" y="237.9">0.95</text>
<text x="152.2" y="234.2">1.45</text>
<text x="152.2" y="237.9">1.05</text>
<text x="161.7" y="234.2">1.40</text>
<text x="161.7" y="237.9">1.00</text>
<text x="135.4" y="245.5">L</text>
<text x="135.5" y="241.7">e</text>
<text x="142.6" y="245.5">0.25</text>
<text x="143.8" y="241.7">––</text>
<text x="152.2" y="245.5">0.35</text>
<text x="153.3" y="241.7">––</text>
<text x="161.7" y="245.5">0.30</text>
<text x="161.7" y="241.7">0.50</text>
<text x="135.4" y="249.3">Z</text>
<text x="143.8" y="249.3">––</text>
<text x="153.3" y="249.3">––</text>
<text x="161.7" y="249.3">0.10</text>
<text x="134.7" y="253">Z1</text>
<text x="135.8" y="256.8">All Dimensions in mm</text>
<text x="141.8" y="253">0.045</text>
<text x="151.4" y="253">0.105</text>
<text x="160.9" y="253">0.075</text>
<text x="97.3" y="273.5">www.diodes.com</text>
<text x="103.7" y="270.2">10 of 14</text>
</g>
<text font-size="2.8" fill="#231f20" x="187.9" y="270.6">July 2014</text>
<g font-size="2.5">
<text x="88.5" y="137.6">A3</text>
<text x="41.7" y="143.9">A</text>
<text x="79.3" y="139.8">A1</text>
<text x="87.6" y="147.4">Seating Plane</text>
<text x="59.6" y="158.8">D</text>
<text x="55" y="164.3">e1</text>
<text x="82" y="165">Ø</text>
<text x="86.4" y="165">6x</text>
<text x="86.7" y="165.7" transform="rotate(-90 86.7 165.7)">︵</text>
<text x="91.7" y="165.7" transform="rotate(-90 91.7 165.7)">︶</text>
<text x="81.9" y="169.8">e2</text>
<text x="38.9" y="177">E</text>
<text x="55.1" y="192">Z1</text>
<text x="60.4" y="192">4x</text>
<text x="60.8" y="192.7" transform="rotate(-90 60.8 192.7)">︵</text>
<text x="65.7" y="192.7" transform="rotate(-90 65.7 192.7)">︶</text>
<text x="70.3" y="192.4">Z2</text>
<text x="75.6" y="192.4">4x</text>
<text x="75.9" y="193.1" transform="rotate(-90 75.9 193.1)">︵</text>
<text x="80.9" y="193.1" transform="rotate(-90 80.9 193.1)">︶</text>
<text x="17.5" y="274">Document number: DS32198 Rev. 8 - 2</text>
</g>
<text font-size="2.4" x="41.3" y="84">(Pin #1 ID)</text>
<g font-size="2.3">
<text x="81.6" y="209.6">A3</text>
<text x="38.7" y="214.2">A</text>
<text x="75.4" y="211.3">A1</text>
<text x="81.8" y="219">Seating Plane</text>
<text x="57.7" y="226.9">D</text>
<text x="54.5" y="232.5">e</text>
<text x="38" y="245.6">E</text>
<text x="76.8" y="240.8">L(6x)</text>
<text x="80.9" y="253.2">Z1(4x)</text>
<text x="46.7" y="261.7">Z(4x)</text>
<text x="65.4" y="261.8">b(6x)</text>
</g>
<text font-size="2.1" fill="#231f20" x="178.8" y="273.2">© Diodes Incorporated</text>
<g font-size="1.9">
<text x="39.6" y="166">Pin #1 ID</text>
<text x="39.8" y="166.5" transform="rotate(-90 39.8 166.5)">︵</text>
<text x="49.3" y="166.5" transform="rotate(-90 49.3 166.5)">︶</text>
</g>
<text font-size="1.7" x="37.7" y="233.9">(Pin #1 ID)</text>
</svg>
